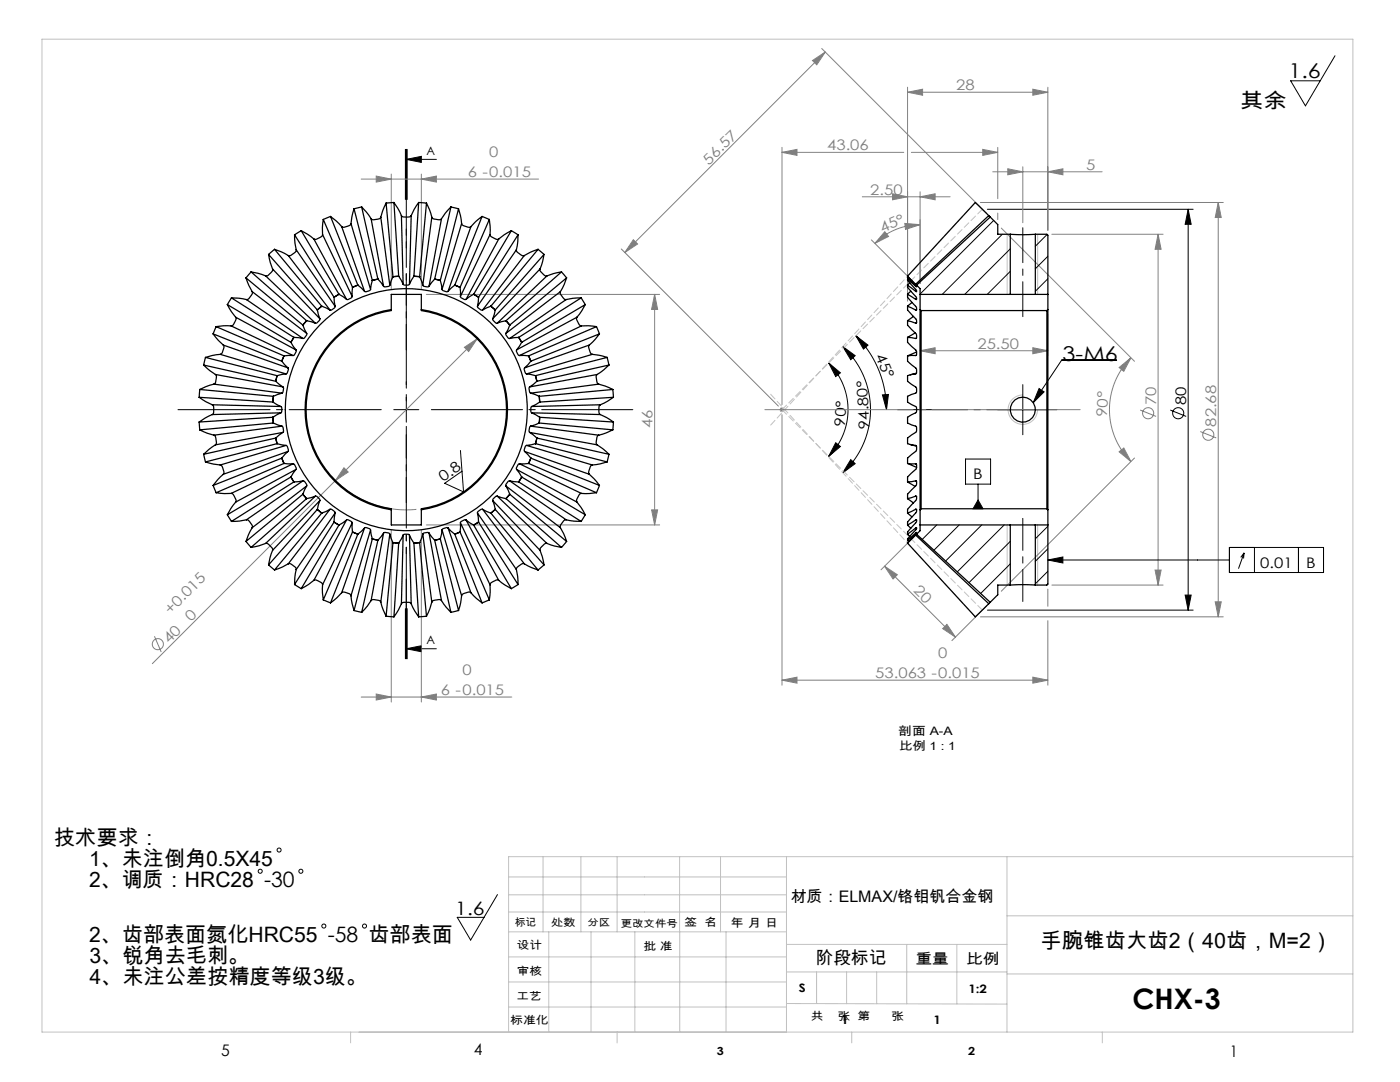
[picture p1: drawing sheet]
<svg xmlns="http://www.w3.org/2000/svg" width="279mm" height="216mm" viewBox="0 0 279 216" stroke-linecap="round" stroke-linejoin="round" font-family="sans-serif">
<g fill="none" stroke="#808080" stroke-width=".2">
<path d="M162.2 12.1l2.5-1.7-1.7 2.5zM164 9.7l32.9 32.9M164.7 10.4l-40 40M181.1 18.4l3-.6v1.2zM181.1 17.4v42.7M181.1 18.4h28M206.1 17.8l3 .6-3 .6zM209.1 17.4v28.5M72.1 35.7h35.4M75.1 35.1l3 .6-3 .6zM78.1 34.7v23M84.1 35.7l3-.6v1.2z"/>
<path d="M84.1 34.7v23M156.1 30.4l3-.6v1.2zM156.1 29.4v51.3M156.1 30.4h24.3M172.1 39.3h17.5M178.1 38.7l3 .6-3 .6zM181.9 30.4h17.2M183.6 39.3l3-.6v1.2zM183.6 38.3v18.3M196.1 29.8l3 .6-3 .6zM198.1 34.3h21.9M199.1 29.4v10.2"/>
<path d="M201.1 33.7l3 .6-3 .6zM204.1 33.3v11.1M209.1 34.3l3-.6v1.2zM85.1 58.7h46.5M124 49.7l31.4 31.3M126.4 47.8l.8 .9-2.5 1.7zM130.6 58.7l.6 3h-1.2zM130.6 58.7v46M173.9 47.9l8.3 8.3M176.6 46.2l.7 1-2.7 1.4zM180.6 44.6l3 .2-2.9 1zM183.6 44.8a12.8 12.8 0 0 0-9 3.8"/>
<path d="M195.6 40.4h48.5M199.1 42.5v1.3M199.8 45.5l26.6 26.6M209.9 46.7h22.2M231.1 46.7v70M231.1 46.7l.6 3h-1.2zM243.1 40.4l.6 3h-1.2zM243.1 40.4v82.7M92.7 69.3l2.5-1.7-1.7 2.5zM95.2 67.6l-64.8 64.8M183.6 70l3-.6v1.2zM183.6 62.8v8.2"/>
<path d="M183.6 70h25.5M206.1 69.4l3 .6-3 .6zM209.1 62.8v8.2M223.3 73.3l2.4-1.9-1.4 2.7zM225.7 71.4a14.6 14.6 0 0 0 0 20.7M66.3 95.2a20 20 0 0 0 16.8 6.4M68.6 93.3l.9 .9-2.6 1.7zM155.6 81.7h1M155.7 81.4l.7 .7M156.1 81.2v1M156.1 82.7v54M156.4 81.4l-.7 .7"/>
<path d="M223.3 90.2l1-.8 1.4 2.7zM226.4 91.4l-26.6 26.6M227.6 81.8l3.1 1.3M239.6 86.1l3.1 1.3M78.1 105.7v34.4M84.1 105.7v34.4M85.1 104.7h46.5M130 101.7h1.2l-.6 3zM176.5 113l2.6 1.7-.9 .8zM176.5 113l14.2 14.1M182.2 107.3l-6.4 6.4M209.1 117.5v3.5"/>
<path d="M209.9 116.7h22.2M230.5 113.7h1.2l-.6 3zM30.8 127l1.4 3.1M72.1 139.1h30M75.1 138.5l3 .6-3 .6zM84.1 139.1l3-.6v1.2zM156.1 135.7l3-.6v1.2zM156.1 135.7h53M188.1 125.4l.9-.8 1.7 2.5zM195.6 123.1h48.5M196.9 120.9l-6.9 6.9M206.1 135.1l3 .6-3 .6z"/>
<path d="M209.1 123.8v12.9M242.5 120.1h1.2l-.6 3z"/>
<circle cx="229.1" cy="82.5" r="1.11"/>
<circle cx="241.1" cy="86.7" r="1.11"/>
<circle cx="31.5" cy="128.5" r="1.11"/>
</g>
<g fill="none" stroke="#000" stroke-width=".2">
<path d="M266.4 11.1l-5.9 10-2.9-5h5.9M80.9 29.8v10M81.1 31.8h6M81.1 31.8l3-.6v1.2zM81.1 29.8v10M81.3 29.8v10M197 41.8h41.1M237.1 41.8l.6 3h-1.2zM237.1 41.8v79.9M81.1 79.2v5M165.4 72.4l2.3 2-.9 .7zM165.4 72.4a13.2 13.2 0 0 1 0 18.7"/>
<path d="M168.2 69.2l2.5 1.8-.9 .8zM168.2 69.2a17.1 17.1 0 0 1 0 25.1M170.8 67l2.4 1.9-.9 .8zM170.8 67a20.9 20.9 0 0 1 6.1 14.7M176.1 78.8l1.2-.1-.4 3zM204.1 79.2v5M207.4 77.5l1 .7-2.2 2.2zM222.8 71.9h-11l-5.6 8.5M78.6 81.7h5M91.9 89.9l.6 8.3-3.8-1.8 3.5-2.4M166.8 88.3l.9 .8-2.3 2zM169.8 91.7l.9 .8-2.5 1.8z"/>
<path d="M192.7 91.6h5v5h-5zM195.2 99.8l1 1.7h-2zM195.2 96.6v4.9M201.6 81.7h5M233.6 81.8l3.1 1.3M209.1 111.7h36.3M209.1 111.7l3-.6v1.2zM236.5 118.7h1.2l-.6 3zM245.4 109.2h18.7v5h-18.7zM248.3 110.3l-.7 .9M248.3 110.3l-.1 1.1M248.3 110.3l-1.1 3.2"/>
<path d="M250.4 109.2v5M259.1 109.2v5M80.9 121.5v10M81.1 129.5h6M81.1 129.5l3-.6v1.2zM81.1 121.5v10M81.3 121.5v10zM197.1 121.7h41M99.3 178.5l-5.4 9.1-2.6-4.6h5.3"/>
<circle cx="235.1" cy="82.5" r="1.11"/>
<circle cx="51.9" cy="173.8" r=".4"/>
<circle cx="55.7" cy="169.6" r=".4"/>
<circle cx="60" cy="173.8" r=".4"/>
<circle cx="64.6" cy="184.8" r=".4"/>
<circle cx="72.7" cy="184.8" r=".4"/>
</g>
<g fill="none" stroke="#c0c0c0" stroke-width=".2">
<path d="M8.4 7.8h261.6v198.1h-261.6zM196.1 41.7l-.1 .1M201 46.7v12M207.1 46.7v12M204.1 78.8a2.93 2.93 0 0 0-2.9 2.9 2.93 2.93 0 0 0 2.9 3 2.93 2.93 0 0 0 3-3M201 104.7v12M207.1 104.7v12M101.5 178.5h55.5M101.5 175h55.5M108.4 170.9v15M115.9 170.9v15M123.2 170.9v15"/>
<path d="M135.6 170.9v15M143.8 170.9v15M157 170.9v35M201 170.9v35M270 170.9h-168.5v35M101.5 195.9h55.5M101.5 190.9h55.5M101.5 185.9h55.5M101.5 182h55.5M109.5 185.9v20M118 185.9v20M126.7 185.9v20"/>
<path d="M135.7 185.9v20M144.9 185.9v20M157 188.4h44M157 193.9h44M163 193.9v6.4M169 193.9v6.4M175 193.9v6.4M181 188.4v11.9M191 188.4v11.9M201 194.3h69M201 182.7h69M70 205.9v2.2"/>
<path d="M101.5 200.9h55.5M123.2 205.9v2.2M157 200.2l44 .2M170 205.9v2.2M220 205.9v2.2"/>
</g>
<path d="M81.1 76.7v-42.9" fill="none" stroke="#000" stroke-width=".2" stroke-dasharray="30.5 1.3 1.3 1.3" stroke-dashoffset="10.9"/>
<path d="M76.1 81.7h-40.6" fill="none" stroke="#000" stroke-width=".2" stroke-dasharray="30.5 1.3 1.3 1.3" stroke-dashoffset="12.1"/>
<path d="M81.1 86.7v41.1" fill="none" stroke="#000" stroke-width=".2" stroke-dasharray="30.5 1.3 1.3 1.3" stroke-dashoffset="11.8"/>
<path d="M86.1 81.7h40.2" fill="none" stroke="#000" stroke-width=".2" stroke-dasharray="30.5 1.3 1.3 1.3" stroke-dashoffset="12.3"/>
<path d="M81.1 29.8v101.7" fill="none" stroke="#000" stroke-width=".2" stroke-dasharray="6.3 1.3 1.3 1.3 5.1" stroke-dashoffset="5.7"/>
<path d="M194.6 40.4l-40.8 44.4M156.1 81.7l39.9-39.9M156.1 81.7l40 40M194.6 123.1l-40.8-44.4" fill="none" stroke="#c0c0c0" stroke-width=".2" stroke-dasharray="1.3 .6"/>
<path d="M204.1 120v-16.6" fill="none" stroke="#000" stroke-width=".2" stroke-dasharray="30.5 1.3 1.3 1.3" stroke-dashoffset="24.1"/>
<path d="M204.1 63.2v-17.8" fill="none" stroke="#000" stroke-width=".2" stroke-dasharray="30.5 1.3 1.3 1.3" stroke-dashoffset="23.5"/>
<path d="M179.1 81.7h31.8" fill="none" stroke="#000" stroke-width=".2" stroke-dasharray="30.5 1.3 1.3 1.3" stroke-dashoffset="16.5"/>
<path d="M204.1 79.2v-2.5M201.6 81.7h-2.5M204.1 84.2v2.5M206.6 81.7h2.5" fill="none" stroke="#000" stroke-width=".2" stroke-dasharray="30.5 1.3 1.3 1.3"/>
<path d="M152.6 81.7h63" fill="none" stroke="#808080" stroke-width=".2" stroke-dasharray="30.5 1.3 1.3 1.3" stroke-dashoffset=".9"/>
<g fill="#000">
<path d="M81.1 31.8l3-.6v1.2zM81.1 129.5l3-.6v1.2z"/>
<path d="M237.1 41.8l.6 3h-1.2zM236.5 118.7h1.2l-.6 3z"/>
<path d="M166.8 88.3l.9 .8-2.3 2zM165.4 72.4l2.3 2-.9 .7z"/>
<path d="M169.8 91.7l.9 .8-2.5 1.8zM168.2 69.2l2.5 1.8-.9 .8z"/>
<path d="M176.1 78.8l1.2-.1-.4 3zM170.8 67l2.4 1.9-.9 .8z"/>
</g>
<g fill="#808080">
<path d="M156.1 135.7l3-.6v1.2zM206.1 135.1l3 .6-3 .6z"/>
<path d="M126.4 47.8l.8 .9-2.5 1.7zM162.2 12.1l2.5-1.7-1.7 2.5z"/>
<path d="M84.1 35.7l3-.6v1.2zM75.1 35.1l3 .6-3 .6z"/>
<path d="M75.1 138.5l3 .6-3 .6zM84.1 139.1l3-.6v1.2zM181.1 18.4l3-.6v1.2zM206.1 17.8l3 .6-3 .6zM201.1 33.7l3 .6-3 .6zM209.1 34.3l3-.6v1.2z"/>
<path d="M156.1 30.4l3-.6v1.2zM196.1 29.8l3 .6-3 .6z"/>
<path d="M183.6 70l3-.6v1.2zM206.1 69.4l3 .6-3 .6z"/>
<path d="M183.6 39.3l3-.6v1.2zM178.1 38.7l3 .6-3 .6z"/>
<path d="M180.6 44.6l3 .2-2.9 1zM176.6 46.2l.7 1-2.7 1.4z"/>
<path d="M92.7 69.3l.8 .8 1.7-2.5zM68.6 93.3l-1.7 2.6 2.6-1.7z"/>
<path d="M223.3 73.3l2.4-1.9-1.4 2.7zM223.3 90.2l1-.8 1.4 2.7z"/>
<path d="M130.6 58.7l.6 3h-1.2zM130 101.7h1.2l-.6 3zM231.1 46.7l.6 3h-1.2zM230.5 113.7h1.2l-.6 3z"/>
<path d="M243.1 40.4l.6 3h-1.2zM242.5 120.1h1.2l-.6 3z"/>
<path d="M176.5 113l2.6 1.7-.9 .8zM188.1 125.4l.9-.8 1.7 2.5z"/>
</g>
<g fill="#000">
<path d="M207.4 77.5l1 .7-2.2 2.2z"/>
<path d="M209.1 111.7l3-.6v1.2zM195.2 99.8l1 1.7h-2z"/>
</g>
<g fill="none" stroke="#000" stroke-width=".25">
<path d="M46.2 59.4l12.4 7.9M46.2 59.4l1.4 .1 1.6 .3M46.2 59.4l-.8 1.4M49.1 55.4l11.3 9.5M49.1 55.4l.6 1.6 .6 1.2M49.2 59.8l11.3 7.7M50.1 54.3l11.1 9.7M50.1 54.3l2.9 .8M50.1 54.3l-1 1.1M50.3 58.2a1.83 1.83 0 0 1-1.1 1.6M50.3 58.2l10.9 8.3M53 55.1l9.9 9.4"/>
<path d="M53.6 50.8l9.7 11M53.6 50.8l.3 1.6 .5 1.3M54.4 53.7a1.83 1.83 0 0 1-1.4 1.4M54.4 53.7l9.4 9.9M54.8 49.7l9.4 11.4M54.8 49.7l1.3 .5 1.4 .8M54.8 49.7l-1.2 1.1M57.5 51l8.4 10.9M58.8 46.8l7.9 12.5M58.8 46.8l.1 1.7 .2 1.3M59.1 49.8a1.83 1.83 0 0 1-1.6 1.2M59.1 49.8l7.8 11.3"/>
<path d="M60.1 46l-1.3 .8M60.1 46l7.5 12.7M60.1 46l2.5 1.7M62.6 47.7l6.6 12M64.4 46.8a1.83 1.83 0 0 1-1.8 .9M64.4 46.8l5.9 12.4M64.5 43.8l-.2 1.6 .1 1.4M64.5 43.8l5.8 13.5M66 43.2l5.4 13.7M66 43.2l2.2 2M66 43.2l-1.5 .6M66.7 59.3h.1"/>
<path d="M66.7 59.3l.2 1.8M67.6 58.7l-.9 .6M67.6 58.7h.1M67.7 58.7l-1 .6M67.7 58.7l1.5 1M68.2 45.2l4.6 12.9M70 44.6a1.83 1.83 0 0 1-1.8 .6M70 44.6l4 13.1M70.3 59.2l-.4 .4-.4 .2-.3-.1M70.3 57.3h.1M70.4 57.3l-.1 1.9M70.7 41.7l3.6 14.2"/>
<path d="M70.7 41.7l-.5 1.6-.2 1.3M71.4 56.9l-1.1 .4M71.4 56.9h.1M71.4 56.9l1.4 1.2M71.4 56.9l-1 .4M72.2 41.3l3.2 14.4M72.2 41.3l1.9 2.4M72.2 41.3l-1.5 .4M74 57.7l-.5 .4-.5 .1-.2-.1M74.1 43.7l2.4 13.4M74.3 56l-.3 1.7M74.3 55.9v.1"/>
<path d="M75.4 55.7l-1.1 .2M75.4 55.7h.1M75.4 55.7l1.1 1.4M75.4 55.7l-1.1 .3M76 43.3a1.83 1.83 0 0 1-1.9 .4M76 43.3l1.8 13.6M77.1 40.5l1.3 14.7M77.1 40.5l-.7 1.5-.4 1.3M77.8 56.9l-.5 .3-.5 .1-.3-.2M78.4 55.2l-.6 1.7M78.4 55.2h.1M78.6 40.4l-1.5 .1"/>
<path d="M78.6 40.4l1 14.7M78.6 40.4l1.5 2.6M79.6 55.1l-1.2 .1M79.6 55.1h.1M79.6 55.1l.9 1.6M80.1 43a1.83 1.83 0 0 0 2 0M80.1 43l.4 13.7M80.5 56.7l.2 .2h.4l.6-.2M82.1 43l-.4 13.7M82.6 55.1l1.2 .1M82.6 55.1l-.9 1.6M82.6 55.1l1.1 .1"/>
<path d="M82.6 55.1h.1M83.6 40.4l-1 1.4-.5 1.2M83.6 40.4l-1 14.7M83.6 40.4l1.5 .1M83.7 55.2h.1M83.8 55.2l.6 1.7M84.4 56.9l.2 .2 .4 .1 .6-.1M85.1 40.5l-1.4 14.7M85.1 40.5l.6 1.3 .5 1.5M86.2 43.3a1.83 1.83 0 0 0 1.9 .4M86.2 43.3l-1.8 13.6M86.7 55.7l1.2 .3"/>
<path d="M86.7 55.7l-1.1 1.4M86.8 55.7l1.1 .2M86.8 55.7h-.1M87.9 55.9v.1M87.9 56l.3 1.7M88.1 43.7l-2.5 13.4M88.2 57.7l.2 .3 .7 .2 .3-.1M90 41.3l1.5 .4M90 41.3l-3.2 14.4M90 41.3l-1.1 1.2-.8 1.2M90.7 56.9l1.1 .4M90.7 56.9l-1.3 1.2"/>
<path d="M90.8 56.9l1 .4M90.8 56.9h-.1M91.5 41.7l-3.6 14.2M91.5 41.7l.6 2.9M91.8 57.3l.1 1.9M91.8 57.3h.1M91.9 59.2l.1 .2 .4 .2 .6 .1M92.1 44.6a1.83 1.83 0 0 0 1.9 .6M92.1 44.6l-3.9 13.1M94 45.2l-4.6 12.9M94.5 58.7l1 .6M94.5 58.7l-1.5 1"/>
<path d="M94.5 58.7h.1M95.5 59.3l-.2 1.8M95.5 59.3h.1M96.2 43.2l1.5 .6M96.2 43.2l-5.4 13.7M96.2 43.2l-1.3 1-.9 1M97.7 43.8l-5.9 13.5M97.7 43.8l.1 3M97.8 46.8a1.83 1.83 0 0 0 1.7 .9M97.8 46.8l-5.9 12.4M99.5 47.7l-6.5 12M102.1 46l-1.5 .9-1.1 .8"/>
<path d="M102.1 46l-7.6 12.7M102.1 46l1.3 .8M103.1 49.8a1.83 1.83 0 0 0 1.5 1.2M103.1 49.8l-7.8 11.3M103.4 46.8l-7.9 12.5M103.4 46.8l-.3 3M104.6 51l-8.3 10.9M107.4 49.7l1.2 1.1M107.4 49.7l-9.4 11.4M107.4 49.7l-1.6 .6-1.2 .7M107.8 53.7a1.83 1.83 0 0 0 1.4 1.4M107.8 53.7l-9.5 9.9"/>
<path d="M108.6 50.8l-9.8 11M108.6 50.8l-.3 1.3-.5 1.6M109.2 55.1l-10 9.4M111.8 58.2a1.83 1.83 0 0 0 1.2 1.6M111.8 58.2l-10.8 8.3M112.1 54.3l1 1.1M112.1 54.3l-11.1 9.7M112.1 54.3l-1.7 .3-1.2 .5M113 59.8l-11.3 7.7M113.1 55.4l-11.4 9.5M113.1 55.4l-.5 1.4-.8 1.4M116 59.4l-1.7 .1-1.3 .3"/>
<path d="M116 59.4l-12.5 7.9M116 59.4l.8 1.4M181.1 58.7v.6l1.8 2a.33 .33 0 0 1 .1 .3 .33 .33 0 0 1-.3 .3M181.1 58.7l1.6 1M181.1 56.9v.4l1.8 2v.5l-.2-.1M181.1 56.9l1.6 1.2M181.1 55.7v.3l1.7 1.8a.21 .21 0 0 1 .1 .2 .21 .21 0 0 1-.1 .2l-.1-.1M181.1 55.7l1.6 1.4M181.1 55.1l1.8 2.1-.2-.1M181.1 55.1l1.6 1.6M181.1 55.1h.1M181.1 55.7h.1"/>
<path d="M181.1 58.7h.1M181.3 55.4l-.2 .3M181.6 56.4l-.5 .5M181.8 58.1l-.7 .6M182.7 56.7l.2 .2M182.8 57l-.1 .1M182.9 58l-.2 .1M182.9 56.9l.7 .7v4.2M182.9 59.6l-.2 .1M183.6 58.7h18M197.3 43l.3 .3M197.3 43l-2.7-2.6-13.5 14.7"/>
<path d="M197.3 43l-14.6 13.7M197.6 43.3l-14.7 13.6M197.6 43.3l1.5 1.5v1.9h2.5M201.6 46.7h5M201.6 58.7h5M201.6 46.7v12M206.6 58.7h2.5M206.6 46.7h2.3l.2 .2v14.9M206.6 46.7v12M39.7 79.3l1.4 .9 1.3 .6M39.7 79.3l14.7 .9M39.9 77.7l14.6 1.4"/>
<path d="M39.9 77.7l-.2 1.6M40.6 72.8l1.3 1.2 1.1 .7M40.6 72.8l14.4 3.3M41 71.3l14.3 3.7M41 71.3l-.4 1.5M42.5 66.6l1.1 1.3 1 1M42.5 66.6l13.7 5.5M42.7 76.7l-2.8 1M42.7 76.7l13.6 1.8M43 74.7a1.83 1.83 0 0 1-.3 2M43 74.7l13.5 2.5M43.1 65.2l13.6 5.8"/>
<path d="M43.1 65.2l-.6 1.4M44 70.7l-1.6 .2-1.4 .4M44 70.7l13.1 3.9M44.6 68.9a1.83 1.83 0 0 1-.6 1.8M44.6 68.9l12.9 4.5M45.4 60.8l.8 1.4 .8 1.1M45.4 60.8l12.6 7.5M46.1 65h-1.6l-1.4 .2M46.1 65l12.4 5.9M47 63.3a1.83 1.83 0 0 1-.9 1.7M47 63.3l12.1 6.5M54.5 79.1l-.1 1.1"/>
<path d="M54.6 79.1l-.1 1.1M54.6 79.1h-.1M55 76.1h.1M55 76.1l1.5 1.1M55.3 75l-.3 1.1M55.3 75h.1M56.2 72.1h.1M56.2 72.1l1.3 1.3M56.3 78.5l-1.7 .6M56.5 77.2v.6v.4l-.2 .3M56.7 71l-.5 1.1M56.7 71h.1"/>
<path d="M57.1 74.6l-1.8 .4M57.5 73.4v.4l-.2 .6-.2 .2M58 68.3h.1M58.1 68.3l1 1.5M58.5 70.9l-1.8 .1M58.6 67.3l-.6 1M58.6 67.3h.1M58.7 67.3l-.6 1M58.7 67.3l1.8 .2M59.1 69.8v.4l-.3 .6-.3 .1M60.4 64.9h.1M60.4 64.9l.8 1.6"/>
<path d="M61.2 64l-.8 .9M61.2 64h.1M61.2 64l1.7 .5M61.2 66.5l-.2 .6-.2 .3-.3 .1M63.3 61.8v.1M63.3 61.9l.5 1.7M63.8 63.6l-.2 .5-.4 .3-.3 .1M64.2 61.1l-.9 .7M64.2 61.1h.1M64.2 61.1l1.7 .8M64.2 61.1l-.9 .8M66.9 61.1l-.4 .5-.3 .3h-.3"/>
<path d="M67 67.6a20 20 0 0 1 11.1-5.6v-3.3h6v3.3a20 20 0 0 1 17 19.7 20 20 0 0 1-17 19.8v3.2h-6v-3.2a20 20 0 0 1-16-13.5 20 20 0 0 1 4.9-20.4zM78.1 61.8a20.2 20.2 0 0 0-17.2 19.9 20.2 20.2 0 0 0 17.2 20M84.1 61.8a20.2 20.2 0 0 1 17.2 19.9 20.2 20.2 0 0 1-17.2 20M95.3 61.1l.1 .3 .3 .3 .6 .2M97.9 61.1l.9 .8M97.9 61.1l-1.6 .8M98 61.1l.8 .7M98 61.1h-.1M98.3 63.6l.1 .3 .3 .3 .5 .3M98.8 61.9l-.5 1.7M98.8 61.8v.1M101 66.5v.3l.4 .6 .3 .1"/>
<path d="M101 64l.7 .9M101 64l-1.8 .5M101 64h.1M101.7 64.9l-.7 1.6M101.7 64.9h.1M103.1 69.8v.3l.2 .4 .4 .4M103.5 67.3l.6 1M103.5 67.3l-1.8 .2M103.5 67.3h.1M103.7 70.9l1.8 .1M104.1 68.3l-1 1.5M104.1 68.3h.1"/>
<path d="M104.7 73.4l-.1 .3 .1 .4 .4 .5M105.1 74.6l1.8 .4M105.5 71l.4 1.1M105.5 71h.1M105.7 77.2l-.1 .3 .1 .7 .2 .3M105.9 78.5l1.7 .6M105.9 72.1l-1.2 1.3M105.9 72.1h.1M106.9 75l.2 1.1M106.9 75h.1M106.9 75l.3 1.1M107.1 76.1l-1.4 1.1"/>
<path d="M107.2 76.1h-.1M107.6 79.1h.1M107.6 79.1l.1 1.1M115.1 63.3a1.83 1.83 0 0 0 .9 1.7M115.1 63.3l-12 6.5M116 65h1.4l1.6 .2M116 65l-12.3 5.9M116.8 60.8l-12.7 7.5M116.8 60.8l-1.7 2.5M117.6 68.9a1.83 1.83 0 0 0 .6 1.8M117.6 68.9l-12.9 4.5M118.2 70.7l1.4 .2 1.6 .4"/>
<path d="M118.2 70.7l-13.1 3.9M119 65.2l-13.5 5.8M119 65.2l.6 1.4M119.2 74.7a1.83 1.83 0 0 0 .3 2M119.2 74.7l-13.5 2.5M119.5 76.7l1.3 .3 1.5 .7M119.5 76.7l-13.6 1.8M119.6 66.6l-13.7 5.5M119.6 66.6l-2 2.3M121.2 71.3l.3 1.5M121.2 71.3l-14.3 3.7M121.5 72.8l-14.3 3.3"/>
<path d="M121.5 72.8l-2.3 1.9M122.3 77.7l-14.7 1.4M122.3 77.7l.1 1.6M122.4 79.3l-14.7 .9M122.4 79.3l-1.1 .8-1.5 .7M181.1 71v1.1l1.6 1.3a1.05 1.05 0 0 1 0 1.2l-1.6 .4v1.1l1.6 1.1a1.12 1.12 0 0 1 0 1.3l-1.6 .6v1.1l1.6 .9a1.14 1.14 0 0 1 0 1.3l-1.6 .9v1.1l1.6 .6a1.1 1.1 0 0 1 0 1.3l-1.6 1.1v1.1l1.6 .4a1.02 1.02 0 0 1 0 1.2l-1.6 1.3v1.1M181.1 67.3v1l1.8 1.7a.82 .82 0 0 1-.2 .9M181.1 67.3l1.6 .2M181.1 64v.9l1.8 1.8a.64 .64 0 0 1-.2 .8M181.1 64l1.6 .5M181.1 61.1v.8l1.8 1.8a.47 .47 0 0 1-.2 .8M181.1 61.1l1.6 .8"/>
<path d="M181.1 67.3h.1M181.1 71h.1M182 60.3l-.9 .8M182.3 63.1l-1.2 .9M182.6 66.4l-1.5 .9M182.7 70.9l-1.6 .1M182.9 70.9h-.2M182.9 74.5l-1.2 .3M182.9 67.4l-.2 .1M182.9 64.4l-.2 .1M182.9 70.2l-1.8 .8M182.9 61.7l-.2 .2"/>
<path d="M183.6 61.8v39.9M183.6 61.8l.2 .2M183.8 62v39.5M183.8 62h25.1M208.9 62v39.5M209.1 61.8v39.9M209.1 61.8l-.2 .2M39.7 84.2l.2 1.6M39.9 85.8l1.5 .7 1.3 .3M40.6 90.6l.4 1.6M41 92.2l1.6 .4 1.4 .2M42.4 82.7l-1.5 .7-1.2 .8"/>
<path d="M42.4 80.8a1.83 1.83 0 0 1 0 1.9M42.4 80.8l13.7 .3M42.5 96.9l.6 1.4M42.7 86.8a1.83 1.83 0 0 1 .3 2M43 88.8l-2.4 1.8M43.1 98.3l1.7 .2h1.3M44 92.8a1.83 1.83 0 0 1 .6 1.8M44.6 94.6l-1.2 1.2-.9 1.1M46.1 98.5a1.83 1.83 0 0 1 .9 1.7M54.4 83.3l.1 1.1M54.4 83.3l-14.7 .9M54.4 80.2h.1"/>
<path d="M54.5 83.3l.1 1.1M54.5 80.2l1.6 .9M54.5 83.3h-.1M54.5 84.4l-14.6 1.4M54.5 84.4h.1M54.6 84.4l1.7 .6M55 87.4l.3 1.1M55 87.4l-14.4 3.2M55 87.4h.1M55.3 88.5l-14.3 3.7M55.3 88.5h.1M55.3 88.5l1.8 .4"/>
<path d="M56.1 82.4l-1.6 .9M56.1 81.1l.1 .3v.7l-.1 .3M56.1 82.4l-13.7 .3M56.2 91.4l.5 1.1M56.2 91.4l-13.7 5.5M56.2 91.4h.1M56.3 85l.2 .6 .1 .4-.1 .3M56.3 85l-13.6 1.8M56.5 86.3l-1.5 1.1M56.5 86.3l-13.5 2.5M56.7 92.5l-13.6 5.8M56.7 92.5h1.8"/>
<path d="M56.7 92.5h.1M57.1 88.9l.3 .5 .2 .4-.1 .3M57.1 88.9l-13.1 3.9M57.5 90.1l-1.3 1.3M57.5 90.1l-12.9 4.5M58 95.2l.6 1M58 95.2l-12.6 7.5M58.1 95.2l.6 1M58.1 95.2h-.1M58.5 92.5l.4 .5 .2 .4v.3M58.5 92.5l-12.4 6M58.6 96.2l-12.4 7.8"/>
<path d="M58.7 96.2h-.1M59.1 93.7l-1 1.5M59.1 93.7l-12.1 6.5M60.4 98.6l.8 .9M60.4 98.6l-11.3 9.4M60.4 98.6h.1M60.5 95.9l-1.8 .3M60.5 95.9l.4 .4 .3 .4v.3M60.5 95.9l-11.3 7.8M61.2 99.5l-11.1 9.7M61.2 99.5h.1M61.2 97l-.8 1.6"/>
<path d="M61.2 97l-10.9 8.3M62.9 99l-1.7 .5M62.9 99l.6 .3 .3 .3v.3M62.9 99l-9.9 9.4M63.8 99.9l-.5 1.7M63.8 99.9l-9.4 9.9M98.3 99.9l.5 1.7M98.3 99.9l9.5 9.9M99.2 99l1.8 .5M99.2 99l-.3 .1-.3 .3-.3 .5M99.2 99l10 9.4M101 97l.7 1.6"/>
<path d="M101 97l10.8 8.3M101 99.5h.1M101 99.5l11.1 9.7M101.7 95.9l1.8 .3M101.7 95.9l-.3 .1-.2 .4-.2 .6M101.7 95.9l11.3 7.8M101.7 98.6l-.7 .9M101.7 98.6h.1M101.7 98.6l11.4 9.4M103.1 93.7l1 1.5M103.1 93.7l12 6.5M103.5 96.2h.1"/>
<path d="M103.5 96.2l12.5 7.8M103.7 92.5l-.3 .2-.2 .4-.1 .6M103.7 92.5l12.3 6M104.1 95.2l-.6 1M104.1 95.2h.1M104.1 95.2l12.7 7.5M104.7 90.1l1.2 1.3M104.7 90.1l12.9 4.5M105.1 88.9l-.3 .2-.1 .4v.6M105.1 88.9l13.1 3.9M105.5 92.5h-1.8M105.5 92.5h.1"/>
<path d="M105.5 92.5l13.5 5.8M105.7 86.3l1.4 1.1M105.7 86.3l13.5 2.5M105.9 85l-.2 .3-.1 .4 .1 .6M105.9 85l13.6 1.8M105.9 91.4l-.4 1.1M105.9 91.4h.1M105.9 91.4l13.7 5.5M106.1 82.4l1.6 .9M106.1 81.1l-.2 .3v.4l.2 .6M106.1 82.4l13.7 .3M106.9 88.5l-1.8 .4"/>
<path d="M106.9 88.5l14.3 3.7M106.9 88.5h.1M107.1 87.4l-.2 1.1M107.1 87.4h.1M107.2 87.4l-.3 1.1M107.2 87.4l14.3 3.2M107.6 84.4l-1.7 .6M107.6 84.4l14.7 1.4M107.6 84.4h.1M107.7 80.2l-1.6 .9M107.7 83.3h.1M107.7 83.3l-.1 1.1"/>
<path d="M107.7 83.3l14.7 .9M107.7 80.2h.1M116 98.5a1.83 1.83 0 0 0-.9 1.7M117.6 94.6l1 1 1 1.3M118.2 92.8a1.83 1.83 0 0 0-.6 1.8M119 98.3l-1.4 .2h-1.6M119.2 88.8l1.1 .7 1.2 1.1M119.5 86.8a1.83 1.83 0 0 0-.3 2M119.6 96.9l-.6 1.4M119.8 82.7l1.2 .6 1.4 .9M119.8 80.8a1.83 1.83 0 0 0 0 1.9M119.8 80.8l-13.7 .3"/>
<path d="M121.2 92.2l-1.4 .4-1.6 .2M121.5 90.6l-.3 1.6M122.3 85.8l-2.8 1M122.4 84.2l-.1 1.6M181.1 92.5h1.6M181.1 92.5h.1M181.1 96.2l1.5 .9M181.1 99.5h.1M181.1 99.5l1.2 .8M181.1 92.5l1.8 .8M181.7 88.7l1.2 .3M182.7 99l.2 .1v.6l-1.8 1.9v.8"/>
<path d="M182.7 99l-1.6 .5M182.7 95.9a.74 .74 0 0 1 0 1.1l-1.6 1.6v.9M182.7 95.9l-1.6 .3M182.7 92.5a.89 .89 0 0 1 0 1.2l-1.6 1.5v1M182.7 99l.2 .1M182.7 95.9l.2 .1M182.7 92.5l.1 .1M45.4 102.7l.8 1.3M47 100.2l-1.6 2.5M49.1 108l1 1.2M49.2 103.7l-1.4 .3h-1.6M49.2 103.7a1.83 1.83 0 0 1 1.1 1.6"/>
<path d="M50.3 105.3l-.7 1.4-.5 1.3M53 108.4l-1.3 .5-1.6 .3M53 108.4a1.83 1.83 0 0 1 1.4 1.4M53.6 112.7l1.2 1M54.4 109.8l-.8 2.9M57.5 112.5l-1.2 .6-1.5 .6M57.5 112.5a1.83 1.83 0 0 1 1.6 1.1M58.8 116.6l1.3 .9M59.1 113.6l-.3 1.6v1.4M62.6 115.8l-1 .8-1.5 .9M62.6 115.8a1.83 1.83 0 0 1 1.8 .9M63.3 101.7l.9 .7"/>
<path d="M63.3 101.7l-9.7 11M63.3 101.6v.1M64.2 102.4l-9.4 11.3M64.2 102.4h.1M64.4 116.7l.1 3M64.5 119.7l1.5 .6M65.9 101.6l.5 .2 .4 .3 .1 .3M65.9 101.6l-1.7 .8M65.9 101.6l-8.4 10.9M66.7 104.2l.9 .6M66.7 104.2l-7.9 12.4M66.7 104.2h.1"/>
<path d="M66.9 102.4l-.2 1.8M66.9 102.4l-7.8 11.2M67.6 104.8l-7.5 12.7M67.7 104.8h-.1M68.2 118.3l-.9 1-1.3 1M68.2 118.3a1.83 1.83 0 0 1 1.8 .6M69.2 103.8l.3-.1 .6 .4 .2 .2M69.2 103.8l-1.5 1M69.2 103.8l-6.6 12M70 118.9l.7 2.9M70.3 104.3l.1 1.8M70.3 104.3l-5.9 12.4"/>
<path d="M70.3 106.2l1.1 .4M70.3 106.2l-5.8 13.5M70.4 106.1l1 .5M70.4 106.1l-.1 .1M71.4 106.6l-5.4 13.7M71.4 106.6h.1M72.8 105.4l-1.4 1.2M72.8 105.4h.6l.4 .1 .2 .2M72.8 105.4l-4.6 12.9M74 105.7l.3 1.8M74 105.7l-4 13.2M74.1 119.8l-.8 1.2-1.1 1.2"/>
<path d="M74.1 119.8a1.83 1.83 0 0 1 1.9 .3M74.3 107.5l1.1 .3M74.3 107.5h.1M74.3 107.5l-3.6 14.3M75.4 107.8l-3.2 14.4M75.4 107.8h.1M76.5 106.4l.6-.1 .5 .1 .2 .2M76.5 106.4l-1.1 1.4M76.5 106.4l-2.4 13.4M77.8 106.6l.6 1.7M77.8 106.6l-1.8 13.5M78.4 108.3h.1"/>
<path d="M78.4 108.3l1.2 .1M78.4 108.3l-1.3 14.7M79.6 108.4l-1 14.7M79.6 108.4h.1M80.5 106.8l-.9 1.6M80.5 106.8l.5-.2h.5l.2 .2M80.5 106.8l-.4 13.7M81.7 106.8l.9 1.6M81.7 106.8l.4 13.7M82.6 108.4h.1M82.6 108.4l1 14.7M83.7 108.3l-1.1 .1"/>
<path d="M83.7 108.3l1.4 14.7M83.8 108.3l-1.2 .1M83.8 108.3h-.1M84.4 106.6l-.6 1.7M84.4 106.6l1.8 13.5M85.6 106.4l1.1 1.4M85.6 106.4l-.3-.2-.4 .1-.5 .3M85.6 106.4l2.5 13.4M86.7 107.8h.1M86.8 107.8l3.2 14.4M87.9 107.5l-1.1 .3M87.9 107.5l3.6 14.3"/>
<path d="M87.9 107.5l-1.2 .3M87.9 107.5h.1M88.1 119.8l1.9 2.4M88.1 119.8a1.83 1.83 0 0 0-1.9 .3M88.2 105.7l-.3 1.8M88.2 105.7l3.9 13.2M89.4 105.4l1.3 1.2M89.4 105.4l-.3-.1-.6 .2-.3 .2M89.4 105.4l4.6 12.9M90.7 106.6h.1M90.8 106.6l5.4 13.7M91.8 106.1l-1.1 .5"/>
<path d="M91.8 106.1v.1M91.8 106.2l-1 .4M91.8 106.2l5.9 13.5M91.9 104.3l-.1 1.8M91.9 104.3l5.9 12.4M92.1 118.9l-.2 1.3-.4 1.6M93 103.8l1.5 1M93 103.8l-.3-.1-.4 .2-.4 .4M93 103.8l6.5 12M94 118.3l2.2 2M94 118.3a1.83 1.83 0 0 0-1.9 .6M94.5 104.8h.1"/>
<path d="M94.5 104.8l7.6 12.7M95.3 102.4l.2 1.8M95.3 102.4l7.8 11.2M95.5 104.2l-1 .6M95.5 104.2h.1M95.5 104.2l7.9 12.4M96.3 101.6l1.6 .8M96.3 101.6h-.3l-.4 .3-.3 .5M96.3 101.6l8.3 10.9M97.7 119.7l-1.5 .6M97.8 116.7v1.4l-.1 1.6M97.9 102.4h.1"/>
<path d="M98 102.4l9.4 11.3M98.8 101.6l-.9 .8M98.8 101.6v.1M98.8 101.7l-.8 .7M98.8 101.7l9.8 11M99.5 115.8l2.6 1.7M99.5 115.8a1.83 1.83 0 0 0-1.7 .9M103.1 113.6l.2 1.4 .1 1.6M103.4 116.6l-1.3 .9M104.6 112.5l2.8 1.2M104.6 112.5a1.83 1.83 0 0 0-1.5 1.1M107.8 109.8l.4 1.3 .4 1.6"/>
<path d="M108.6 112.7l-1.2 1M109.2 108.4l1.5 .6 1.4 .2M109.2 108.4a1.83 1.83 0 0 0-1.4 1.4M111.8 105.3l.7 1.2 .6 1.5M113 103.7l1.6 .3h1.4M113 103.7a1.83 1.83 0 0 0-1.2 1.6M113.1 108l-1 1.2M115.1 100.2l.9 1.1 .8 1.4M116.8 102.7l-.8 1.3M181.1 108.4l13.5 14.7 2.7-2.6M181.1 102.4h.1M181.1 104.8h.1"/>
<path d="M181.1 106.6l.5 .4M181.1 107.8l.2 .2M181.1 108.4h.1M181.1 104.8l.7 .6M181.1 102.4l.9 .7M182.7 106.8l-1.6 1.6M182.7 106.4l.2-.2-1.8 2.2M182.7 106.4l-1.6 1.4M182.7 105.4l.2-.1v.3l-1.8 1.9v.3M182.7 105.4l-1.6 1.2M182.7 103.8l.1-.1a.32 .32 0 0 1 .2 .3 .32 .32 0 0 1-.3 .3l-1.6 1.8v.5M182.7 103.8l-1.6 1"/>
<path d="M182.7 101.6l.2 .1v.5l-1.8 2v.6M182.7 101.6l-1.6 .8M182.7 106.8l14.6 13.7M182.7 106.4l.1 .1M182.7 105.4l.2 .1M182.7 103.8l.2 .1M182.7 101.6l.2 .2M182.9 106.6l-.2 .2M182.9 106.6l14.7 13.6M183.6 104.7h18M183.6 101.7v4.2l-.7 .7M183.8 101.5l-.2 .2"/>
<path d="M183.8 101.5h25.1M201.6 116.7h5M201.6 104.7h5M201.6 116.7h-2.5v2l-1.5 1.5M201.6 104.7v12M206.6 104.7h2.5M206.6 104.7v12M208.9 101.5l.2 .2M209.1 101.7v14.8l-.2 .2h-2.3M70.7 121.8l1.5 .4M76 120.1l1.1 2.9M77.1 123l1.5 .1"/>
<path d="M80.1 120.5l-.6 1.2-.9 1.4M80.1 120.5a1.83 1.83 0 0 1 2 0M82.1 120.5l.7 1.4 .8 1.2M85.1 123l-1.5 .1M86.2 120.1l-.4 1.3-.7 1.6M91.5 121.8l-1.5 .4M197.6 120.2l-.3 .3"/>
<circle cx="81.1" cy="81.7" r="24.2"/>
<circle cx="204.1" cy="81.7" r="2.5"/>
</g>
<g fill="none" stroke="#000" stroke-width=".2">
<path d="M198.3 44l-14.7 14.7M200 46.7l-12 12M201.6 54.1l-4.6 4.6M201.6 58.6l-.1 .1M201.6 49.7l-9.1 9M209 46.8l-2.4 2.3M209.1 51.1l-2.5 2.5M209.1 55.6l-2.5 2.5M186.9 104.7l-2.8 2.9M191.4 104.7l-5 5.1M195.9 104.7l-7.2 7.3M200.4 104.7l-9.4 9.4"/>
<path d="M201.6 112.5l-5.9 5.9M201.6 108l-8.2 8.3M209.1 105l-2.5 2.5M209.1 109.5l-2.5 2.5M209.1 114l-2.5 2.5"/>
</g>
<text font-size="5.6" x="226" y="201.3">CHX-3</text>
<g font-size="4.2">
<text x="10.8" y="168.5">技术要求：</text>
<text x="17.8" y="172.8">1、未注倒角0.5X45</text>
<text x="17.8" y="177">2、调质：HRC28 -30</text>
<text x="17.8" y="187.9">2、齿部表面氮化HRC55 -58 齿部表面</text>
<text x="207.7" y="189.2">手腕锥齿大齿2（40齿，M=2）</text>
<text x="17.8" y="192.2">3、锐角去毛刺。</text>
<text x="17.8" y="196.4">4、未注公差按精度等级3级。</text>
</g>
<g font-size="4.1">
<text x="257.2" y="15.6">1.6</text>
<text x="247.5" y="21.6">其余</text>
<text x="212.1" y="72">3-M6</text>
</g>
<text font-size="3.7" x="90.9" y="182.5">1.6</text>
<text font-size="3.5" x="162.8" y="192.3">阶段标记</text>
<g font-size="3.2">
<text x="157.8" y="179.9">材质：ELMAX/铬钼钒合金钢</text>
<text x="44.2" y="210.6">5</text>
<text x="94.6" y="210.6">4</text>
<text x="245.4" y="210.9">1</text>
</g>
<g font-size="2.9" fill="#808080">
<text x="190.8" y="18">28</text>
<text x="165.1" y="30">43.06</text>
<text x="93.3" y="35.3">6 -0.015</text>
<text x="97.7" y="31.4">0</text>
<text x="141.5" y="33" transform="rotate(-45 141.5 33)">56.57</text>
<text x="216.8" y="33.9">5</text>
<text x="173.7" y="38.9">2.50</text>
<text x="176.1" y="46.5" transform="rotate(-24 176.1 46.5)">45°</text>
<text x="195.1" y="69.6">25.50</text>
<text x="220.9" y="83.2" transform="rotate(-87 220.9 83.2)">90°</text>
<text x="230.7" y="80.9" transform="rotate(-90 230.7 80.9)">70</text>
<text x="130.2" y="85.4" transform="rotate(-90 130.2 85.4)">46</text>
<text x="242.7" y="85.1" transform="rotate(-90 242.7 85.1)">82.68</text>
<text x="182.2" y="118" transform="rotate(45 182.2 118)">20</text>
<text x="34" y="122.7" transform="rotate(-45 34 122.7)">+0.015</text>
<text x="38.2" y="124.1" transform="rotate(-45 38.2 124.1)">0</text>
<text x="33.7" y="128.5" transform="rotate(-45 33.7 128.5)">40</text>
<text x="187.2" y="131.4">0</text>
<text x="92.3" y="134.8">0</text>
<text x="174.7" y="135.3">53.063 -0.015</text>
<text x="88" y="138.7">6 -0.015</text>
</g>
<g font-size="2.9">
<text x="174.6" y="71.1" transform="rotate(67 174.6 71.1)">45°</text>
<text x="236.7" y="80.9" transform="rotate(-90 236.7 80.9)">80</text>
<text x="168.6" y="85.1" transform="rotate(-85 168.6 85.1)">90°</text>
<text x="173.5" y="85.6" transform="rotate(-93 173.5 85.6)">94.80°</text>
<text x="194.2" y="95.7">B</text>
<text x="88.4" y="96.2" transform="rotate(-35 88.4 96.2)">0.8</text>
<text x="251.5" y="113.3">0.01</text>
<text x="260.7" y="113.3">B</text>
<text x="182.7" y="192.3">重量</text>
<text x="192.8" y="192.4">比例</text>
</g>
<g font-size="2.3">
<text x="85.1" y="30.9">A</text>
<text x="85.1" y="128.6">A</text>
<text x="179.3" y="146.7">剖面 A-A</text>
<text x="179.5" y="149.7">比例 1 : 1</text>
<text x="145.8" y="185">年 月 日</text>
<text x="159.4" y="198">S</text>
<text x="193.3" y="198.2">1:2</text>
<text x="167.9" y="204.4">1</text>
<text x="186.3" y="204.4">1</text>
</g>
<g font-size="2.2">
<text x="136.6" y="184.8">签 名</text>
<text x="103.1" y="189.5">设计</text>
<text x="128.4" y="189.5">批 准</text>
<text x="103.1" y="194.5">审核</text>
<text x="103" y="199.6">工艺</text>
<text x="161.8" y="203.5">共</text>
<text x="167.2" y="203.5">张 第</text>
<text x="177.9" y="203.5">张</text>
<text x="101.8" y="204.4">标准化</text>
<text x="143.1" y="210.5">3</text>
<text x="193.2" y="210.5">2</text>
</g>
<g font-size="2.1">
<text x="102.8" y="184.7">标记</text>
<text x="110" y="184.8">处数</text>
</g>
<g font-size="2">
<text x="117.3" y="184.8">分区</text>
<text x="123.9" y="184.9">更改文件号</text>
</g>
</svg>
